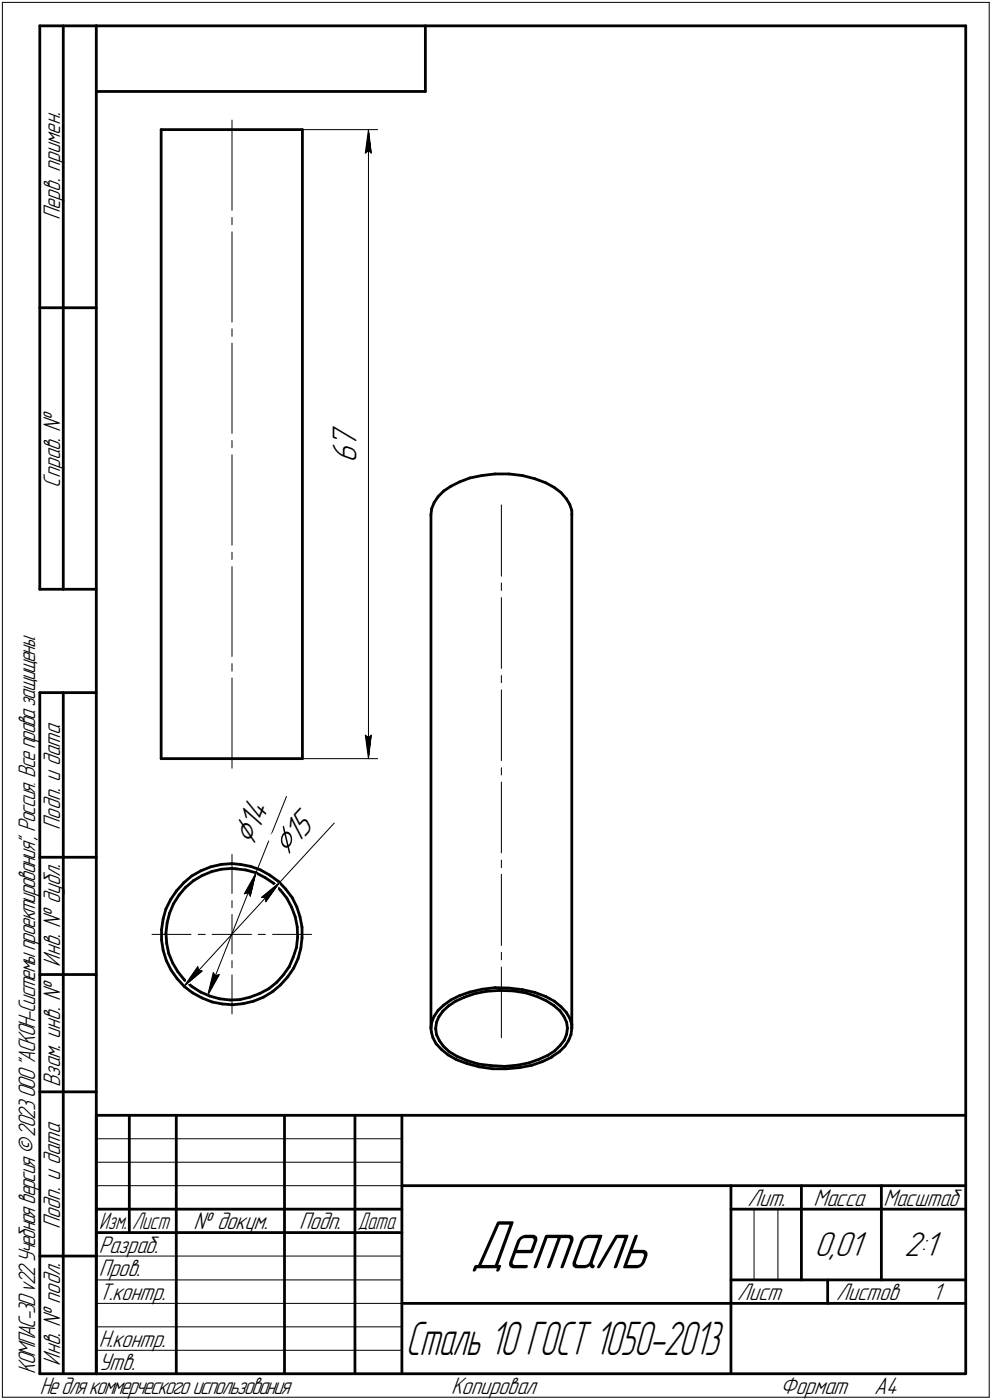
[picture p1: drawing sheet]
<svg xmlns="http://www.w3.org/2000/svg" width="211mm" height="298mm" viewBox="0 0 211 298" stroke-linecap="round" stroke-linejoin="round" font-family="sans-serif">
<g fill="none" stroke="#000" stroke-width=".59">
<path d="M8.5 5.5v120zM8.5 5.5h12zM13.5 5.5v120zM20.5 5.5v287zM20.5 5.5h185zM20.5 19.5h70zM90.5 5.5v14zM205.5 5.5v287zM34.3 27.6h30zM34.3 27.6v133.9zM64.3 27.6v133.9zM8.5 65.5h12z"/>
<path d="M91.7 109.6v109.3zM91.9 108.3l-.2 1.3zM92.4 107l-.5 1.3zM93.2 105.7l-.8 1.3zM93.2 105.7l1.2-1.1zM94.4 104.6l1.5-1.1zM95.9 103.5l1.9-.9zM97.8 102.6l2.2-.8zM100 101.8l2.5-.5zM102.5 101.3l2.8-.4zM105.3 100.9h3zM108.3 100.9l2.9 .4z"/>
<path d="M111.2 101.3l2.6 .6zM113.8 101.9l2.3 .9zM116.1 102.8l1.8 1zM117.9 103.8l1.5 1.1zM119.4 104.9l1.1 1.3zM120.5 106.2l.7 1.2zM121.2 107.4l.5 1.3zM121.7 109.6v109.3zM121.7 108.7v.9zM8.5 125.5h12zM8.5 147.5v145zM8.5 147.5h12z"/>
<path d="M13.5 147.5v145zM34.3 161.5h30zM8.5 182.5h12zM34.4 198v2.2zM34.7 195.7l-.3 2.3zM35.3 198.7l.2 2.2zM35.3 193.5l-.6 2.2zM35.6 196.5l-.3 2.2zM36.1 194.5l-.5 2zM36.3 191.5l-1 2zM36.9 192.4l-.8 2.1zM37.6 189.7l-1.3 1.8z"/>
<path d="M38.1 190.6l-1.2 1.8zM39.1 188l1.7-1.5zM39.1 188l-1.5 1.7zM39.5 189l1.6-1.5zM39.5 189l-1.4 1.6zM40.8 186.5l2-1.1zM41.1 187.5l1.9-1.1zM42.8 185.4l2.1-.8zM43 186.4l2-.8zM44.9 184.6l2.2-.5zM45 185.6l2.2-.5zM47.1 184.1l2.3-.2z"/>
<path d="M47.2 185.1l2.2-.2zM49.4 184.9l.7 .1zM49.4 183.9l1.7 .2zM50.1 185l2.2 .3zM51.1 184.1l2.2 .4zM52.3 185.3l2.1 .5zM53.3 184.5l2.2 .8zM54.4 185.8l2 1.1zM55.5 185.3l1.9 1.1zM56.4 186.9l1.8 1.1zM57.4 186.4l1.9 1.3zM58.2 188l1.5 1.6z"/>
<path d="M59.3 187.7l1.5 1.6zM59.7 189.6l1.3 1.7zM60.8 189.3l1.3 1.8zM61 191.3l1.1 1.9zM62.1 193.2l.7 2zM62.1 191.1l1.1 2zM62.8 195.2l.4 2.2zM63.2 193.1l.6 2.1zM63.2 197.4l.1 2.2zM63.3 199.6l-.2 2.2zM63.8 195.2l.5 2.2zM64.3 199.7l-.3 2.2z"/>
<path d="M64.3 197.4v2.3zM8.5 207.5h12zM34.4 200.2l.3 2.2zM34.7 202.4l.7 2.2zM35.4 204.6l1 2zM35.5 200.9l.4 2.1zM35.9 203l.8 2.1zM36.4 206.6l1.3 1.8zM36.7 205.1l1.1 1.8zM37.7 208.4l1.5 1.7zM37.8 206.9l1.4 1.7zM39.2 208.6l1.6 1.5z"/>
<path d="M39.2 210.1l1.8 1.3zM40.8 210.1l1.9 1.1zM41 211.4l2 1.1zM42.7 211.2l1.9 .9zM43 212.5l2.1 .9zM44.6 212.1l2.1 .6zM45.1 213.4l2.2 .4zM46.7 212.7l2.2 .2zM47.3 213.8l2.2 .2zM48.9 212.9h2.2zM49.5 214l2.3-.3zM51.1 212.9l2.1-.6z"/>
<path d="M51.8 213.7l2.1-.5zM53.2 212.3l2-.7zM53.9 213.2l2.1-.9zM55.2 211.6l1.9-1zM56 212.3l2-1.1zM57.1 210.6l1.7-1.4zM58 211.2l1.7-1.5zM60.3 207.6l-1.5 1.6zM61.2 208l-1.5 1.7zM61.6 205.8l-1.3 1.8zM62.4 203.8l-.8 2zM62.5 206.2l-1.3 1.8z"/>
<path d="M63.1 201.8l-.7 2zM63.4 204.1l-.9 2.1zM64 201.9l-.6 2.2zM91.7 218.9l.1 .8zM91.8 219.7l.3 1.3zM91.9 217.7l-.2 1.2zM92.4 216.4l-.5 1.3zM92.7 219.1l.2 1.2zM92.7 218.9v.2zM92.9 217.7l-.2 1.2zM93.2 215.1l-.8 1.3zM93.2 215.1l1.2-1.1z"/>
<path d="M93.4 216.5l-.5 1.2zM94.2 215.3l-.8 1.2zM94.2 215.3l1.2-1.1zM94.4 214l1.5-1.1zM95.4 214.2l1.5-1zM95.9 212.9l1.9-.9zM96.9 213.2l1.9-.9zM97.8 212l2.2-.8zM98.8 212.3l2.2-.7zM100 211.2l2.5-.5zM101 211.6l2.5-.5zM102.5 210.7l2.8-.4z"/>
<path d="M103.5 211.1l2.8-.2zM105.3 210.3l3 .1zM106.3 210.9l2.8 .1zM108.3 210.4l2.9 .3zM109.1 211l2.7 .4zM111.2 210.7l2.6 .6zM111.8 211.4l2.4 .8zM113.8 211.3l2.3 .9zM114.2 212.2l2 .9zM116.1 212.2l1.8 1zM116.2 213.1l1.7 1zM117.9 214.1l1.2 1.1z"/>
<path d="M117.9 213.2l1.5 1.2zM119.1 215.2l.9 1.2zM119.4 214.4l1.1 1.2zM120 216.4l.6 1.3zM120.5 215.6l.7 1.2zM120.6 217.7l.1 1.2zM120.7 218.9l-.1 1.3zM121.2 216.8l.5 1.3zM121.7 218.1v.8zM121.7 218.9l-.2 1.4zM8.5 232.5h12zM20.5 237.5h185z"/>
<path d="M20.5 237.5v55zM27.5 237.5v25zM37.5 237.5v55zM60.5 237.5v55zM75.5 237.5v55zM85.5 237.5v55zM92.1 221l.7 1.2zM92.8 222.2l1.1 1.2zM92.9 220.3l.6 1.3zM93.5 221.6l.8 1.2zM93.9 223.4l1.4 1.2zM94.3 222.8l1.3 1.1z"/>
<path d="M95.3 224.6l1.8 1zM95.6 223.9l1.7 1.1zM97.1 225.6l2.3 .9zM97.3 225l2 .8zM99.3 225.8l2.5 .8zM99.4 226.5l2.5 .7zM101.8 226.6l2.7 .3zM101.9 227.2l2.9 .4zM104.5 226.9l2.9 .2zM104.8 227.6h3zM107.4 227.1l2.7-.3zM107.8 227.6l2.8-.3z"/>
<path d="M110.1 226.8l2.5-.5zM110.6 227.3l2.6-.5zM112.6 226.3l2.1-.7zM113.2 226.8l2.2-.7zM114.7 225.6l1.9-.9zM115.4 226.1l1.9-1zM116.6 224.7l1.4-.9zM117.5 225l1.5-1.1zM117.5 225l-.2 .1zM119.2 222.6l-1.2 1.2zM120.1 221.5l-.9 1.1zM120.2 222.8l-1.2 1.1z"/>
<path d="M120.6 220.2l-.5 1.3zM121 221.6l-.8 1.2zM121.5 220.3l-.5 1.3zM20.5 257.5h65zM85.5 252.5h120zM155.5 252.5v40zM155.5 257.5h15zM170.5 252.5v20zM170.5 257.5h35zM187.5 252.5v20zM8.5 267.5h12zM20.5 262.5h65z"/>
<path d="M85.5 277.5h70zM155.5 277.5h50zM155.5 272.5h50zM176.1 272.5v5zM8.5 292.5h12zM20.5 292.5h185z"/>
</g>
<g fill="none" stroke="#000" stroke-width=".21">
<path d="M.5 .5v297zM.5 .5h210zM210.5 .5v297zM49.4 25.6v19.2zM64.3 27.6h16zM77.7 32.6l.7-.5zM78.4 27.6l.6 5zM78.4 32.1l.6 .5zM78.4 27.6l-.7 5zM78.4 27.6v133.9zM49.4 49.4v19.2zM49.4 46.3v1.5z"/>
<path d="M49.4 73.1v19.2zM49.4 70v1.6zM49.4 96.9v19.2zM49.4 93.8v1.5zM49.4 117.6v1.5zM106.7 107.5v15.2zM49.4 120.6v19.2zM106.7 127.3v15zM106.7 124.1v1.6zM49.4 144.4v19.2zM49.4 141.3v1.6zM77.7 156.5l.7 5z"/>
<path d="M77.7 156.5l.7 .6zM78.4 157.1l.6-.6zM79 156.5l-.6 5zM106.7 146.9v15.1zM106.7 143.8v1.6zM61 169.6l-6.6 16.3zM64.3 161.5h16zM71.1 175.3l-11.6 12.6zM106.7 166.5v15.1zM106.7 163.5v1.5zM32.3 199h8.3zM42.2 199h1.5z"/>
<path d="M45.1 199h4.3zM49.4 199h4.1zM49.4 199v4.1zM49.4 181.9v8.3zM49.4 191.8v1.5zM49.4 194.7v4.3zM52 190.3l.8-.2zM52.8 190.1l.5 .7zM54.4 185.9l-1.1 4.9zM54.4 185.9l-2.4 4.4zM54.4 185.9l-10.2 26zM54.9 199h1.6z"/>
<path d="M55.6 191.1l.9 .1zM55.6 191.1l3.9-3.2zM56.5 191.2l.1 .8zM58 199h8.3zM59.5 187.9l-2.9 4.1zM59.5 187.9l-20.3 22.1zM106.7 186.2v15.1zM106.7 183.1v1.6zM39.2 210l3.8-3.2zM42.1 205.8l-2.9 4.2zM42.1 205.8l.1 .9zM42.2 206.7l.8 .1z"/>
<path d="M45.4 207.1l-1.2 4.8zM45.4 207.1l.4 .7zM45.8 207.8l.9-.3zM46.7 207.5l-2.5 4.4zM49.4 207.6v8.3zM49.4 204.6v1.5zM106.7 205.9v15.1zM106.7 202.8v1.6zM20.5 247.5h65zM20.5 252.5h65zM20.5 242.5h65zM160.4 257.5v15z"/>
<path d="M165.5 257.5v15zM20.5 267.5h65zM20.5 272.5h65zM20.5 277.5h65zM.5 297.5h210zM20.5 282.5h65zM20.5 287.5h65z"/>
</g>
<g fill="#fff" stroke="#fff" stroke-width=".21">
<path d="M70.3 90.5h7.1zM70.3 90.6h7.1zM70.3 90.7h7.1zM70.3 90.8h7.1zM70.3 90.8h7.1zM70.3 90.9h7.1zM70.3 91h7.1zM70.3 91.1h7.1zM70.3 91.2h7.1zM70.3 91.3h7.1zM70.3 91.4h7.1zM70.3 91.4h7.1zM70.3 91.5h7.1zM70.3 91.6h7.1zM70.3 91.7h7.1zM70.3 91.8h7.1zM70.3 91.9h7.1zM70.3 91.9h7.1zM70.3 92h7.1zM70.3 92.1h7.1zM70.3 92.2h7.1zM70.3 92.3h7.1zM70.3 92.4h7.1zM70.3 92.5h7.1zM70.3 92.5h7.1zM70.3 92.6h7.1zM70.3 92.7h7.1zM70.3 92.8h7.1zM70.3 92.9h7.1zM70.3 93h7.1zM70.3 93h7.1zM70.3 93.1h7.1zM70.3 93.2h7.1zM70.3 93.3h7.1zM70.3 93.4h7.1zM70.3 93.5h7.1zM70.3 93.6h7.1zM70.3 93.6h7.1zM70.3 93.7h7.1zM70.3 93.8h7.1zM70.3 93.9h7.1zM70.3 94h7.1zM70.3 94.1h7.1zM70.3 94.1h7.1zM70.3 94.2h7.1zM70.3 94.3h7.1zM70.3 94.4h7.1zM70.3 94.5h7.1zM70.3 94.6h7.1zM70.3 94.7h7.1zM70.3 94.7h7.1zM70.3 94.8h7.1zM70.3 94.9h7.1zM70.3 95h7.1zM70.3 95.1h7.1zM70.3 95.2h7.1zM70.3 95.2h7.1zM70.3 95.3h7.1zM70.3 95.4h7.1zM70.3 95.5h7.1zM70.3 95.6h7.1zM70.3 95.7h7.1zM70.3 95.8h7.1zM70.3 95.8h7.1zM70.3 95.9h7.1zM70.3 96h7.1zM70.3 96.1h7.1zM70.3 96.2h7.1zM70.3 96.3h7.1zM70.3 96.4h7.1zM70.3 96.4h7.1zM70.3 96.5h7.1zM70.3 96.6h7.1zM70.3 96.7h7.1zM70.3 96.8h7.1zM70.3 96.9h7.1zM70.3 96.9h7.1zM70.3 97h7.1zM70.3 97.1h7.1zM70.3 97.2h7.1zM70.3 97.3h7.1zM70.3 97.4h7.1zM70.3 97.5h7.1zM70.3 97.5h7.1zM70.3 97.6h7.1zM70.3 97.7h7.1zM70.3 97.8h7.1zM70.3 97.9h7.1zM70.3 98h7.1zM70.3 98h7.1zM70.3 98.1h7.1zM70.3 98.2h7.1zM70.3 98.3h7.1zM70.3 98.4h7.1zM70.3 98.5h7.1zM70.3 98.6h7.1z"/>
<path d="M78.3 27.9h.3zM78.3 27.9h.3zM78.2 28h.4zM78.2 28.1h.5zM78.1 28.2h.6zM78.1 28.3h.6zM78.1 28.4h.6zM78.1 28.4h.6zM78.1 28.5h.7zM78 28.6h.8zM78 28.7h.8zM77.9 28.8h1zM77.9 28.9h1zM77.9 29h1.1zM77.8 29h1.2zM77.8 29.1h1.2zM77.7 29.2h1.4zM77.7 29.3h1.4zM77.6 29.4h1.5zM77.6 29.5h1.6zM77.6 29.5h1.6zM77.6 29.6h1.6zM77.6 29.7h1.6zM77.6 29.8h1.6zM77.6 29.9h1.6zM77.6 30h1.6zM77.6 30.1h1.6zM77.6 30.1h1.6zM77.6 30.2h1.6zM77.6 30.3h1.6zM77.6 30.4h1.6zM77.6 30.5h1.6zM77.6 30.6h1.6zM77.5 30.6h1.8zM77.5 30.7h1.8zM77.5 30.8h1.8zM77.5 30.9h1.8zM77.5 31h1.8zM77.5 31.1h1.8zM77.5 31.2h1.8zM77.4 31.2h1.9zM77.4 31.3h2zM77.4 31.4h2zM77.4 31.5h2zM77.4 31.6h2zM77.4 31.7h2zM77.4 31.7h2zM77.4 31.8h2zM77.3 31.9h2.2zM77.3 32h2.2zM77.3 32.1h2.2zM77.3 32.2h2.2zM77.3 32.3h2.2zM77.3 32.3h2.2zM77.3 32.4h2.2zM77.2 32.5h2.4zM77.2 32.6h2.4zM77.2 32.7h2.4zM77.2 32.8h2.4zM77.2 32.9h2.4zM77.2 32.9h2.4zM77.2 33h2.4z"/>
<path d="M77.1 156.1h2.5zM77.2 156.2h2.4zM77.2 156.3h2.4zM77.2 156.4h2.4zM77.2 156.5h2.4zM77.2 156.5h2.4zM77.2 156.6h2.4zM77.2 156.7h2.4zM77.3 156.8h2.2zM77.3 156.9h2.2zM77.3 157h2.2zM77.3 157.1h2.2zM77.3 157.1h2.2zM77.3 157.2h2.2zM77.3 157.3h2.2zM77.4 157.4h2zM77.4 157.5h2zM77.4 157.6h2zM77.4 157.6h2zM77.4 157.7h2zM77.4 157.8h2zM77.4 157.9h2zM77.5 158h1.8zM77.5 158.1h1.8zM77.5 158.2h1.8zM77.5 158.2h1.8zM77.5 158.3h1.8zM77.5 158.4h1.8zM77.5 158.5h1.8zM77.6 158.6h1.6zM77.6 158.7h1.6zM77.6 158.7h1.6zM77.6 158.8h1.6zM77.6 158.9h1.6zM77.6 159h1.6zM77.6 159.1h1.6zM77.6 159.2h1.6zM77.6 159.3h1.6zM77.6 159.3h1.6zM77.6 159.4h1.6zM77.6 159.5h1.6zM77.6 159.6h1.6zM77.6 159.7h1.6zM77.6 159.8h1.5zM77.7 159.9h1.4zM77.7 159.9h1.4zM77.8 160h1.2zM77.8 160.1h1.2zM77.9 160.2h1.1zM77.9 160.3h1zM77.9 160.4h1zM78 160.4h.8zM78 160.5h.8zM78.1 160.6h.7zM78.1 160.7h.6zM78.1 160.8h.6zM78.1 160.9h.6zM78.1 161h.6zM78.2 161h.5zM78.2 161.1h.4zM78.3 161.2h.3zM78.3 161.3h.3z"/>
<path d="M45 206.5h.3zM45 206.6h.6zM45 206.7h.8zM45 206.8h1.1zM45 206.8h1.2zM45 206.9h1.5zM45 207h1.7zM44.9 207.1h2zM44.9 207.2h2.3zM44.9 207.3h2.4zM44.9 207.3h2.4zM44.8 207.4h2.4zM44.8 207.5h2.4zM44.8 207.6h2.4zM44.8 207.7h2.4zM44.7 207.8h2.4zM44.7 207.9h2.4zM44.7 207.9h2.3zM44.7 208h2.3zM44.6 208.1h2.3zM44.6 208.2h2.3zM44.6 208.3h2.2zM44.6 208.4h2.1zM44.5 208.4h2.2zM44.5 208.5h2.2zM44.5 208.6h2.2zM44.5 208.7h2.1zM44.4 208.8h2.2zM44.4 208.9h2.1zM44.4 209h2.1zM44.4 209h2zM44.4 209.1h2zM44.4 209.2h1.9zM44.4 209.3h1.9zM44.4 209.4h1.8zM44.3 209.5h1.8zM44.3 209.5h1.8zM44.3 209.6h1.8zM44.3 209.7h1.8zM44.2 209.8h1.8zM44.2 209.9h1.8zM44.2 210h1.7zM44.1 210.1h1.8zM44.2 210.1h1.6zM44.2 210.2h1.6zM44.2 210.3h1.5zM44.2 210.4h1.5zM44.2 210.5h1.4zM44.2 210.6h1.4zM44.2 210.7h1.3zM44.2 210.7h1.2zM44.2 210.8h1.1zM44.2 210.9h1zM44.2 211h.9zM44.2 211.1h.8zM44.2 211.2h.8zM44.2 211.2h.7zM44.2 211.3h.6zM44.2 211.4h.5zM44.2 211.5h.4zM44.2 211.6h.3zM44.2 211.7h.2zM44.2 211.8h.2z"/>
<path d="M54.4 186h.1zM54.3 186.1h.2zM54.2 186.2h.3zM54.1 186.3h.4zM54 186.4h.5zM53.9 186.4h.6zM53.8 186.5h.7zM53.8 186.6h.7zM53.7 186.7h.8zM53.6 186.8h.9zM53.5 186.9h1zM53.4 186.9h1.1zM53.3 187h1.2zM53.3 187.1h1.2zM53.2 187.2h1.3zM53.1 187.3h1.4zM53.1 187.4h1.4zM53 187.5h1.5zM53 187.5h1.5zM52.9 187.6h1.6zM52.9 187.7h1.6zM52.8 187.8h1.7zM52.8 187.9h1.7zM52.7 188h1.8zM52.7 188h1.8zM52.7 188.1h1.8zM52.7 188.2h1.7zM52.6 188.3h1.8zM52.5 188.4h1.9zM52.5 188.5h1.9zM52.4 188.6h2zM52.4 188.6h2zM52.3 188.7h2.1zM52.3 188.8h2.1zM52.2 188.9h2.1zM52.2 189h2.1zM52.2 189.1h2.1zM52.2 189.1h2.1zM52.1 189.2h2.1zM52.1 189.3h2.1zM52 189.4h2.2zM51.9 189.5h2.3zM51.9 189.6h2.2zM51.8 189.7h2.3zM51.8 189.7h2.3zM51.7 189.8h2.4zM51.7 189.9h2.3zM51.6 190h2.4zM51.6 190.1h2.4zM51.6 190.2h2.4zM51.6 190.2h2.3zM51.5 190.3h2.4zM51.5 190.4h2.4zM51.4 190.5h2.5zM51.3 190.6h2.5zM51.6 190.7h2.2zM51.8 190.8h2zM52 190.8h1.8zM52.2 190.9h1.6zM52.4 191h1.4zM52.7 191.1h1.1zM52.8 191.2h1zM53 191.3h.7zM53.3 191.3h.4zM53.4 191.4h.3z"/>
<path d="M52.5 168.5h.2zM52.5 168.6h.4zM52.4 168.7h.8zM52.4 168.7h.9zM52.4 168.8h1.2zM52.3 168.9h1.5zM52.3 169h1.7zM52.2 169.1h2zM52.2 169.2h2.2zM52.2 169.2h2.4zM52.2 169.3h2.7zM52.2 169.4h2.8zM52.1 169.5h3.2zM52.1 169.6h3.4zM52.1 169.7h3.6zM52 169.8h3.9zM52 169.8h4.1zM51.9 169.9h4.4zM51.9 170h4.7zM51.9 170.1h4.8zM51.8 170.2h5.2zM51.8 170.3h5.3zM51.7 170.3h5.7zM51.7 170.4h5.9zM51.7 170.5h6.1zM51.6 170.6h6.4zM51.6 170.7h6.7zM51.6 170.8h6.8zM51.6 170.9h7.1zM51.6 170.9h7.2zM51.5 171h7.6zM51.5 171.1h7.8zM51.4 171.2h7.9zM51.4 171.3h7.9zM51.4 171.4h7.8zM51.3 171.4h7.9zM51.3 171.5h7.9zM51.2 171.6h7.9zM51.2 171.7h7.9zM51.2 171.8h7.8zM51.1 171.9h7.9zM51.1 172h7.9zM51.1 172h7.8zM51.1 172.1h7.8zM51.1 172.2h7.7zM51 172.3h7.8zM51 172.4h7.8zM50.9 172.5h7.9zM50.9 172.6h7.9zM50.9 172.6h7.8zM50.8 172.7h7.9zM50.8 172.8h7.9zM50.7 172.9h7.9zM50.7 173h7.9zM50.7 173.1h7.8zM50.6 173.1h7.9zM50.6 173.2h7.9zM50.5 173.3h7.9zM50.5 173.4h7.9zM50.5 173.5h7.8zM50.5 173.6h7.8zM50.5 173.7h7.8zM50.5 173.7h7.8zM50.4 173.8h7.9zM50.4 173.9h7.8zM50.3 174h7.9zM50.3 174.1h7.9zM50.3 174.2h7.8zM50.2 174.2h7.9zM50.2 174.3h7.8zM50.1 174.4h7.9zM50.1 174.5h7.9zM50.1 174.6h7.8zM50 174.7h7.9zM50 174.8h7.8zM50 174.8h7.8zM50 174.9h7.8zM50 175h7.7zM49.9 175.1h7.8zM49.9 175.2h7.8zM49.8 175.3h7.9zM49.8 175.3h7.9zM49.8 175.4h7.8zM49.7 175.5h7.9zM49.7 175.6h7.8zM49.6 175.7h7.9zM49.6 175.8h7.9zM49.6 175.9h7.8zM49.5 175.9h7.9zM49.5 176h7.8zM49.4 176.1h7.9zM49.4 176.2h7.9zM49.4 176.3h7.8zM49.4 176.4h7.8zM49.4 176.4h7.8zM49.3 176.5h7.8zM49.3 176.6h7.8zM49.3 176.7h7.8zM49.2 176.8h7.9zM49.2 176.9h7.9zM49.1 177h7.9zM49.1 177h7.9zM49.1 177.1h7.8zM49 177.2h7.9zM49 177.3h7.9zM48.9 177.4h7.9zM48.9 177.5h7.9zM48.9 177.5h7.8zM48.9 177.6h7.8zM48.9 177.7h7.8zM48.8 177.8h7.8zM48.8 177.9h7.8zM48.8 178h7.8zM48.7 178.1h7.9zM48.7 178.1h7.9zM48.6 178.2h7.9zM48.9 178.3h7.6zM49 178.4h7.4zM49.3 178.5h7.1zM49.4 178.6h7zM49.7 178.6h6.6zM49.9 178.7h6.4zM50.1 178.8h6.1zM50.3 178.9h5.9zM50.5 179h5.7zM50.7 179.1h5.4zM51 179.2h5.1zM51.1 179.2h4.9zM51.4 179.3h4.6zM51.6 179.4h4.4zM51.8 179.5h4.2zM52 179.6h4zM52.2 179.7h3.7zM52.4 179.7h3.5zM52.7 179.8h3.2zM52.8 179.9h3zM53.1 180h2.7zM53.3 180.1h2.4zM53.5 180.2h2.2zM53.7 180.3h2zM53.9 180.3h1.7zM54.1 180.4h1.5zM54.4 180.5h1.1zM54.5 180.6h1zM54.8 180.7h.7zM54.9 180.8h.6zM55.2 180.8h.3z"/>
<path d="M42 205.1h.2zM41.9 205.2h.3zM41.8 205.3h.5zM41.8 205.4h.6zM41.7 205.5h.8zM41.7 205.6h.9zM41.6 205.7h1.1zM41.6 205.7h1.2zM41.5 205.8h1.3zM41.4 205.9h1.5zM41.4 206h1.6zM41.3 206.1h1.8zM41.2 206.2h2zM41.1 206.2h2.2zM41.1 206.3h2.2zM41.1 206.4h2.3zM41 206.5h2.5zM40.9 206.6h2.7zM40.9 206.7h2.8zM40.8 206.8h3zM40.7 206.8h3zM40.7 206.9h2.9zM40.6 207h2.9zM40.6 207.1h2.8zM40.5 207.2h2.8zM40.5 207.3h2.7zM40.4 207.3h2.7zM40.3 207.4h2.7zM40.3 207.5h2.6zM40.2 207.6h2.6zM40.1 207.7h2.6zM40 207.8h2.6zM40 207.9h2.5zM40 207.9h2.3zM39.9 208h2.3zM39.8 208.1h2.4zM39.8 208.2h2.3zM39.8 208.3h2.2zM39.8 208.4h2zM39.7 208.4h2zM39.7 208.5h2zM39.7 208.6h1.9zM39.6 208.7h1.9zM39.6 208.8h1.7zM39.6 208.9h1.6zM39.5 209h1.6zM39.5 209h1.6zM39.5 209.1h1.4zM39.5 209.2h1.2zM39.5 209.3h1.1zM39.5 209.4h.9zM39.4 209.5h.8zM39.4 209.5h.6zM39.4 209.6h.5zM39.3 209.7h.4zM39.3 209.8h.2z"/>
<path d="M59.4 188h.1zM59.2 188h.3zM59 188.1h.4zM58.8 188.2h.6zM58.7 188.3h.7zM58.5 188.4h.9zM58.3 188.5h1.1zM58.2 188.6h1.2zM58 188.6h1.3zM57.7 188.7h1.6zM57.7 188.8h1.5zM57.6 188.9h1.6zM57.5 189h1.7zM57.4 189.1h1.7zM57.2 189.1h1.9zM57.1 189.2h2zM57.1 189.3h1.9zM57 189.4h2zM56.9 189.5h2.1zM56.7 189.6h2.2zM56.6 189.7h2.3zM56.6 189.7h2.2zM56.5 189.8h2.3zM56.3 189.9h2.5zM56.2 190h2.5zM56.1 190.1h2.6zM56 190.2h2.6zM56 190.2h2.5zM55.8 190.3h2.6zM55.7 190.4h2.7zM55.6 190.5h2.7zM55.5 190.6h2.8zM55.5 190.7h2.8zM55.3 190.8h2.9zM55.2 190.8h2.9zM55.1 190.9h2.9zM55 191h3zM54.9 191.1h3zM55 191.2h2.8zM55.1 191.3h2.6zM55.2 191.3h2.5zM55.3 191.4h2.4zM55.4 191.5h2.2zM55.5 191.6h2.1zM55.5 191.7h2zM55.6 191.8h1.8zM55.7 191.9h1.6zM55.8 191.9h1.5zM55.9 192h1.3zM56 192.1h1.1zM56 192.2h1.1zM56.1 192.3h1zM56.2 192.4h.8zM56.3 192.4h.6zM56.4 192.5h.5zM56.5 192.6h.3zM56.6 192.7h.1z"/>
<path d="M63.7 171.2h.1zM63.6 171.3h.3zM63.5 171.4h.5zM63.4 171.4h.7zM63.3 171.5h.9zM63.2 171.6h1.1zM63.2 171.7h1.1zM63.1 171.8h1.3zM63 171.9h1.5zM62.9 172h1.7zM62.8 172h1.9zM62.8 172.1h2zM62.7 172.2h2.2zM62.7 172.3h2.2zM62.6 172.4h2.5zM62.5 172.5h2.7zM62.4 172.6h2.9zM62.3 172.6h3.1zM62.2 172.7h3.2zM62.1 172.8h3.4zM62.1 172.9h3.5zM62 173h3.7zM62 173.1h3.8zM61.9 173.1h4zM61.8 173.2h4.2zM61.7 173.3h4.3zM61.6 173.4h4.5zM61.6 173.5h4.6zM61.5 173.6h4.8zM61.4 173.7h5.1zM61.3 173.7h5.2zM61.2 173.8h5.4zM61.1 173.9h5.6zM61.1 174h5.7zM61 174.1h5.9zM61 174.2h6zM60.9 174.2h6.2zM60.8 174.3h6.3zM60.7 174.4h6.5zM60.6 174.5h6.7zM60.5 174.6h6.9zM60.5 174.7h7zM60.4 174.8h7.2zM60.3 174.8h7.3zM60.3 174.9h7.5zM60.2 175h7.7zM60.1 175.1h7.9zM60 175.2h8.1zM59.9 175.3h8.3zM59.9 175.3h8.3zM59.8 175.4h8.5zM59.7 175.5h8.7zM59.6 175.6h8.9zM59.5 175.7h9.1zM59.4 175.8h9.3zM59.4 175.9h9.3zM59.4 175.9h9.4zM59.3 176h9.6zM59.2 176.1h9.8zM59.1 176.2h9.9zM59 176.3h9.9zM58.9 176.4h9.9zM58.8 176.4h9.9zM58.8 176.5h9.9zM58.7 176.6h9.9zM58.6 176.7h9.9zM58.6 176.8h9.8zM58.5 176.9h9.8zM58.4 177h9.8zM58.3 177h9.9zM58.3 177.1h9.8zM58.2 177.2h9.9zM58.1 177.3h9.9zM58 177.4h9.9zM57.9 177.5h9.9zM57.8 177.5h9.9zM57.7 177.6h9.9zM57.7 177.7h9.9zM57.7 177.8h9.8zM57.6 177.9h9.8zM57.5 178h9.8zM57.4 178.1h9.8zM57.3 178.1h9.8zM57.2 178.2h9.9zM57.1 178.3h10zM57.1 178.4h9.9zM57 178.5h9.9zM56.9 178.6h9.9zM56.8 178.6h9.9zM57 178.7h9.6zM57.1 178.8h9.4zM57.1 178.9h9.4zM57.2 179h9.2zM57.3 179.1h9zM57.4 179.2h8.8zM57.5 179.2h8.6zM57.6 179.3h8.5zM57.7 179.4h8.3zM57.7 179.5h8.3zM57.8 179.6h8.1zM58 179.7h7.8zM58.1 179.7h7.6zM58.2 179.8h7.4zM58.3 179.9h7.2zM58.3 180h7.1zM58.4 180.1h7zM58.5 180.2h6.8zM58.6 180.3h6.6zM58.7 180.3h6.4zM58.8 180.4h6.3zM58.8 180.5h6.2zM58.9 180.6h6zM59.1 180.7h5.8zM59.2 180.8h5.6zM59.3 180.8h5.4zM59.4 180.9h5.2zM59.4 181h5.1zM59.5 181.1h4.9zM59.6 181.2h4.7zM59.7 181.3h4.6zM59.8 181.4h4.4zM59.9 181.4h4.3zM59.9 181.5h4.2zM60.1 181.6h3.9zM60.2 181.7h3.7zM60.3 181.8h3.5zM60.4 181.9h3.4zM60.5 181.9h3.2zM60.5 182h3.1zM60.6 182.1h2.9zM60.7 182.2h2.7zM60.8 182.3h2.5zM60.9 182.4h2.3zM61 182.5h2.2zM61 182.5h2.2zM61.2 182.6h1.9zM61.3 182.7h1.7zM61.4 182.8h1.5zM61.5 182.9h1.3zM61.6 183h1.1zM61.6 183h1.1zM61.7 183.1h.9zM61.8 183.2h.7zM61.9 183.3h.5zM62 183.4h.3zM62.1 183.5h.1z"/>
</g>
<g fill="#000" stroke="#000" stroke-width=".21">
<path d="M78.2 28.9h.2zM78.2 29h.2zM78.2 29h.2zM78.2 29.1h.2zM78.2 29.2h.2zM78.2 29.3h.2zM78.2 29.4h.2zM78.2 29.5h.2zM78.1 29.5h.3zM78.1 29.6h.3zM78.1 29.7h.3zM78.1 29.8h.3zM78.1 29.9h.3zM78.1 30h.3zM78.1 30.1h.3zM78.1 30.1h.3zM78.1 30.2h.3zM78.1 30.3h.3zM78.1 30.4h.3zM78.1 30.5h.3zM78.1 30.6h.3zM78.1 30.6h.3zM78 30.7h.4zM78 30.8h.4zM78 30.9h.4zM78 31h.4zM78 31.1h.4zM78 31.2h.4zM78 31.2h.4zM78 31.3h.4zM77.9 31.4h.5zM77.9 31.5h.5zM77.9 31.6h.5zM77.9 31.7h.5zM77.9 31.7h.5zM77.9 31.8h.5zM77.9 31.9h.5zM77.8 32h.6zM77.8 32.1h.6zM77.8 32.2h.5zM77.8 32.3h.4zM77.8 32.3h.3zM77.8 32.4h.2z"/>
<path d="M78.4 28.4h.2zM78.4 28.4h.2zM78.4 28.5h.2zM78.4 28.6h.2zM78.4 28.7h.2zM78.4 28.8h.2zM78.4 28.9h.2zM78.4 29h.2zM78.4 29h.3zM78.4 29.1h.3zM78.4 29.2h.3zM78.4 29.3h.3zM78.4 29.4h.3zM78.4 29.5h.3zM78.4 29.5h.3zM78.4 29.6h.3zM78.4 29.7h.3zM78.4 29.8h.3zM78.4 29.9h.3zM78.4 30h.3zM78.4 30.1h.3zM78.4 30.1h.3zM78.4 30.2h.3zM78.4 30.3h.3zM78.4 30.4h.3zM78.4 30.5h.4zM78.4 30.6h.4zM78.4 30.6h.4zM78.4 30.7h.4zM78.4 30.8h.4zM78.4 30.9h.4zM78.4 31h.4zM78.4 31.1h.4zM78.4 31.2h.4zM78.4 31.2h.5zM78.4 31.3h.5zM78.4 31.4h.5zM78.4 31.5h.5zM78.4 31.6h.5zM78.4 31.7h.5zM78.4 31.7h.5zM78.4 31.8h.5zM78.4 31.9h.6zM78.4 32h.6zM78.4 32.1h.6zM78.6 32.2h.4zM78.7 32.3h.3zM78.7 32.3h.3zM78.8 32.4h.2z"/>
<path d="M77.8 156.7h.2zM77.8 156.8h.3zM77.8 156.9h.4zM77.8 157h.5zM77.8 157.1h.6zM77.8 157.1h.6zM77.9 157.2h.5zM77.9 157.3h.5zM77.9 157.4h.5zM77.9 157.5h.5zM77.9 157.6h.5zM77.9 157.6h.5zM77.9 157.7h.5zM78 157.8h.4zM78 157.9h.4zM78 158h.4zM78 158.1h.4zM78 158.2h.4zM78 158.2h.4zM78 158.3h.4zM78 158.4h.4zM78.1 158.5h.3zM78.1 158.6h.3zM78.1 158.7h.3zM78.1 158.7h.3zM78.1 158.8h.3zM78.1 158.9h.3zM78.1 159h.3zM78.1 159.1h.3zM78.1 159.2h.3zM78.1 159.3h.3zM78.1 159.3h.3zM78.1 159.4h.3zM78.1 159.5h.3zM78.1 159.6h.3zM78.2 159.7h.2zM78.2 159.8h.2zM78.2 159.9h.2zM78.2 159.9h.2zM78.2 160h.2zM78.2 160.1h.2zM78.2 160.2h.2zM78.2 160.3h.2z"/>
<path d="M78.8 156.7h.2zM78.7 156.8h.3zM78.7 156.9h.3zM78.6 157h.4zM78.4 157.1h.6zM78.4 157.1h.6zM78.4 157.2h.6zM78.4 157.3h.5zM78.4 157.4h.5zM78.4 157.5h.5zM78.4 157.6h.5zM78.4 157.6h.5zM78.4 157.7h.5zM78.4 157.8h.5zM78.4 157.9h.5zM78.4 158h.4zM78.4 158.1h.4zM78.4 158.2h.4zM78.4 158.2h.4zM78.4 158.3h.4zM78.4 158.4h.4zM78.4 158.5h.4zM78.4 158.6h.4zM78.4 158.7h.4zM78.4 158.7h.3zM78.4 158.8h.3zM78.4 158.9h.3zM78.4 159h.3zM78.4 159.1h.3zM78.4 159.2h.3zM78.4 159.3h.3zM78.4 159.3h.3zM78.4 159.4h.3zM78.4 159.5h.3zM78.4 159.6h.3zM78.4 159.7h.3zM78.4 159.8h.3zM78.4 159.9h.3zM78.4 159.9h.3zM78.4 160h.3zM78.4 160.1h.3zM78.4 160.2h.2zM78.4 160.3h.2zM78.4 160.4h.2zM78.4 160.4h.2zM78.4 160.5h.2zM78.4 160.6h.2zM78.4 160.7h.2zM78.4 160.8h.2z"/>
<path d="M54.2 186.6h.2zM54.1 186.9h.2zM54.1 186.9h.2zM54 187h.2zM54 187.1h.2zM54 187.2h.2zM53.9 187.3h.3zM53.9 187.4h.2zM53.9 187.5h.2zM53.8 187.5h.3zM53.8 187.6h.3zM53.8 187.7h.2zM53.8 187.8h.2zM53.8 187.9h.2zM53.7 188h.3zM53.7 188h.2zM53.6 188.1h.3zM53.6 188.2h.3zM53.6 188.3h.3zM53.5 188.4h.3zM53.5 188.5h.3zM53.4 188.6h.4zM53.4 188.6h.4zM53.4 188.7h.4zM53.3 188.8h.5zM53.3 188.9h.5zM53.3 189h.5zM53.3 189.1h.5zM53.3 189.1h.4zM53.2 189.2h.5zM53.2 189.3h.5zM53.2 189.4h.5zM53.1 189.5h.5zM53.1 189.6h.5zM53 189.7h.6zM53 189.7h.6zM53 189.8h.5zM52.9 189.9h.6zM52.9 190h.6zM52.8 190.1h.7zM52.9 190.2h.5zM53 190.2h.4zM53 190.3h.4zM53.1 190.4h.3zM53.1 190.5h.2zM53.2 190.6h.1zM53.2 190.7h.1z"/>
<path d="M54 186.7h.2zM54 186.8h.2zM53.9 186.9h.2zM53.9 186.9h.2zM53.8 187h.2zM53.8 187.1h.2zM53.8 187.2h.2zM53.8 187.3h.1zM53.7 187.4h.2zM53.6 187.5h.3zM53.6 187.5h.2zM53.5 187.6h.3zM53.5 187.7h.3zM53.4 187.8h.4zM53.4 187.9h.4zM53.3 188h.4zM53.3 188h.4zM53.3 188.1h.3zM53.2 188.2h.4zM53.2 188.3h.4zM53.1 188.4h.4zM53.1 188.5h.4zM53 188.6h.4zM53 188.6h.4zM52.9 188.7h.5zM52.9 188.8h.4zM52.8 188.9h.5zM52.7 189h.6zM52.7 189.1h.6zM52.7 189.1h.6zM52.7 189.2h.5zM52.6 189.3h.6zM52.6 189.4h.6zM52.5 189.5h.6zM52.5 189.6h.6zM52.4 189.7h.6zM52.3 189.7h.7zM52.3 189.8h.7zM52.2 189.9h.7zM52.2 190h.7zM52.2 190.1h.6zM52.2 190.2h.4zM52.1 190.2h.2z"/>
<path d="M58.9 188.6h.2zM58.8 188.6h.2zM58.8 188.7h.1zM58.7 188.8h.2zM58.6 188.9h.2zM58.5 189h.3zM58.5 189.1h.2zM58.4 189.1h.3zM58.3 189.2h.3zM58.3 189.3h.2zM58.2 189.4h.3zM58.1 189.5h.3zM58 189.6h.3zM57.9 189.7h.4zM57.8 189.7h.5zM57.7 189.8h.5zM57.7 189.9h.4zM57.6 190h.5zM57.5 190.1h.5zM57.5 190.2h.4zM57.4 190.2h.4zM57.3 190.3h.5zM57.2 190.4h.5zM57.1 190.5h.6zM57.1 190.6h.6zM57 190.7h.6zM56.9 190.8h.6zM56.8 190.8h.6zM56.7 190.9h.7zM56.6 191h.7zM56.6 191.1h.6zM56.5 191.2h.7zM56.6 191.3h.5zM56.6 191.3h.5zM56.6 191.4h.4zM56.6 191.5h.4zM56.6 191.6h.3zM56.6 191.7h.2zM56.6 191.8h.2zM56.6 191.9h.1z"/>
<path d="M59 188.3h.2zM58.9 188.4h.2zM58.8 188.5h.2zM58.8 188.6h.1zM58.7 188.6h.1zM58.5 188.7h.3zM58.4 188.8h.3zM58.3 188.9h.3zM58.3 189h.2zM58.2 189.1h.3zM58 189.1h.4zM57.9 189.2h.4zM57.8 189.3h.5zM57.7 189.4h.5zM57.6 189.5h.5zM57.5 189.6h.5zM57.4 189.7h.5zM57.3 189.7h.5zM57.2 189.8h.5zM57.1 189.9h.6zM57 190h.6zM56.9 190.1h.6zM56.8 190.2h.7zM56.7 190.2h.7zM56.6 190.3h.7zM56.5 190.4h.7zM56.4 190.5h.7zM56.3 190.6h.8zM56.2 190.7h.8zM56 190.8h.9zM56 190.8h.8zM55.9 190.9h.8zM55.8 191h.8zM55.6 191.1h1z"/>
<path d="M42 206h.2zM41.9 206.1h.3zM41.9 206.2h.3zM41.8 206.2h.4zM41.7 206.3h.5zM41.7 206.4h.5zM41.7 206.5h.5zM41.6 206.6h.6zM41.6 206.7h.6zM41.5 206.8h.7zM41.4 206.8h.8zM41.3 206.9h.8zM41.3 207h.7zM41.2 207.1h.7zM41.1 207.2h.7zM41.1 207.3h.6zM41.1 207.3h.6zM41 207.4h.6zM41 207.5h.5zM40.9 207.6h.5zM40.8 207.7h.5zM40.8 207.8h.4zM40.7 207.9h.5zM40.6 207.9h.5zM40.6 208h.5zM40.6 208.1h.4zM40.5 208.2h.4zM40.4 208.3h.4zM40.4 208.4h.3zM40.3 208.4h.3zM40.2 208.5h.4zM40.2 208.6h.3zM40.1 208.7h.3zM40 208.8h.3zM40 208.9h.2zM40 209h.2zM39.9 209h.2zM39.8 209.1h.2zM39.8 209.2h.2zM39.7 209.3h.2zM39.6 209.4h.2z"/>
<path d="M42.2 206.8h.8zM42.2 206.8h.7zM42.1 206.9h.7zM42 207h.8zM41.9 207.1h.8zM41.8 207.2h.8zM41.7 207.3h.7zM41.7 207.3h.6zM41.6 207.4h.6zM41.5 207.5h.7zM41.4 207.6h.7zM41.3 207.7h.6zM41.2 207.8h.6zM41.2 207.9h.5zM41.1 207.9h.6zM41.1 208h.5zM41 208.1h.5zM40.9 208.2h.4zM40.8 208.3h.4zM40.7 208.4h.4zM40.6 208.4h.5zM40.6 208.5h.4zM40.5 208.6h.3zM40.4 208.7h.3zM40.3 208.8h.3zM40.2 208.9h.4zM40.2 209h.3zM40.1 209h.3zM40 209.1h.2zM40 209.2h.1zM39.9 209.3h.1zM39.8 209.4h.2zM39.7 209.5h.2z"/>
<path d="M45.4 207.3h.2zM45.4 207.3h.2zM45.4 207.4h.2zM45.3 207.5h.4zM45.3 207.6h.4zM45.3 207.7h.5zM45.3 207.8h.5zM45.2 207.9h.6zM45.2 207.9h.6zM45.2 208h.5zM45.2 208.1h.5zM45.1 208.2h.6zM45.1 208.3h.5zM45.1 208.4h.5zM45.1 208.4h.5zM45 208.5h.6zM45 208.6h.6zM45 208.7h.5zM45 208.8h.5zM45 208.9h.4zM45 209h.4zM45 209h.4zM45 209.1h.3zM44.9 209.2h.4zM44.9 209.3h.4zM44.9 209.4h.3zM44.9 209.5h.3zM44.8 209.5h.3zM44.8 209.6h.3zM44.8 209.7h.3zM44.8 209.8h.2zM44.7 209.9h.3zM44.7 210h.3zM44.7 210.1h.3zM44.7 210.1h.3zM44.6 210.2h.3zM44.6 210.3h.3zM44.6 210.4h.2zM44.6 210.5h.2zM44.5 210.6h.3zM44.5 210.7h.2zM44.5 210.7h.2zM44.5 210.8h.2zM44.4 210.9h.2zM44.4 211h.2zM44.4 211.2h.1z"/>
<path d="M46.4 207.6h.3zM46.1 207.7h.5zM45.8 207.8h.8zM45.8 207.9h.7zM45.8 207.9h.7zM45.7 208h.7zM45.7 208.1h.7zM45.7 208.2h.6zM45.6 208.3h.6zM45.6 208.4h.6zM45.6 208.4h.5zM45.6 208.5h.5zM45.6 208.6h.5zM45.5 208.7h.6zM45.5 208.8h.5zM45.4 208.9h.6zM45.4 209h.5zM45.4 209h.4zM45.3 209.1h.5zM45.3 209.2h.4zM45.3 209.3h.4zM45.2 209.4h.4zM45.2 209.5h.4zM45.1 209.5h.5zM45.1 209.6h.5zM45.1 209.7h.4zM45 209.8h.4zM45 209.9h.4zM45 210h.3zM45 210.1h.3zM45 210.1h.2zM44.9 210.2h.3zM44.9 210.3h.2zM44.8 210.4h.3zM44.8 210.5h.2zM44.8 210.6h.2zM44.7 210.7h.3zM44.7 210.7h.2zM44.7 210.8h.2zM44.6 210.9h.2zM44.6 211h.2zM44.5 211.1h.2zM44.5 211.2h.2z"/>
</g>
<text font-size="15.6" x="100" y="270.1">Деталь</text>
<text font-size="10.7" x="86.3" y="288.5">Сталь 10 ГОСТ 1050-2013</text>
<g font-size="8.5">
<text x="53.9" y="180.3" transform="rotate(-68 53.9 180.3)">Ç14</text>
<text x="61" y="182.5" transform="rotate(-47 61 182.5)">Ç15</text>
</g>
<g font-size="7.8">
<text x="75.8" y="95.5" transform="rotate(-90 75.8 95.5)">7</text>
<text x="75.8" y="98.7" transform="rotate(-90 75.8 98.7)">6</text>
<text x="173.3" y="267.5">0,01</text>
<text x="192.4" y="267.5">2:1</text>
</g>
<g font-size="5.4">
<text x="12.8" y="46.9" transform="rotate(-90 12.8 46.9)">Перв. примен.</text>
<text x="12.8" y="103.8" transform="rotate(-90 12.8 103.8)">Справ. !</text>
<text x="12.8" y="176.7" transform="rotate(-90 12.8 176.7)">Подп. и дата</text>
<text x="12.8" y="205.8" transform="rotate(-90 12.8 205.8)">Инв. ! дубл.</text>
<text x="12.8" y="231.6" transform="rotate(-90 12.8 231.6)">Взам. инв. !</text>
<text x="159.1" y="256.8">Лит.</text>
<text x="173.1" y="256.8">Масса</text>
<text x="188" y="256.8">Масштаб</text>
<text x="12.8" y="261.7" transform="rotate(-90 12.8 261.7)">Подп. и дата</text>
<text x="41.2" y="261.8">! докум.</text>
<text x="63.6" y="261.8">Подп.</text>
<text x="21" y="266.8">Разраб.</text>
<text x="21" y="271.8">Пров.</text>
<text x="21" y="276.8">Т.контр.</text>
<text x="156.9" y="276.8">Лист</text>
<text x="177.9" y="276.8">Листов</text>
<text x="198.4" y="276.8">1</text>
<text x="21" y="286.8">Н.контр.</text>
<text x="7.5" y="292.5" transform="rotate(-90 7.5 292.5)">КОМПАС-3Dv22Учебнаяверсия©2023ООО&quot;АСКОН-Системыпроектирования&quot;, Россия. Всеправазащищены.</text>
<text x="12.8" y="290.8" transform="rotate(-90 12.8 290.8)">Инв. ! подл.</text>
<text x="21" y="291.8">Утв.</text>
<text x="8.5" y="296.7">Недлякоммерческогоиспользования</text>
<text x="96" y="296.8">Копировал</text>
<text x="166" y="296.8">Формат</text>
<text x="186" y="296.8">A4</text>
</g>
<g font-size="5.3">
<text x="21.1" y="261.8">Изм.</text>
<text x="28.1" y="261.8">Лист</text>
<text x="76.1" y="261.8">Дата</text>
</g>
</svg>
